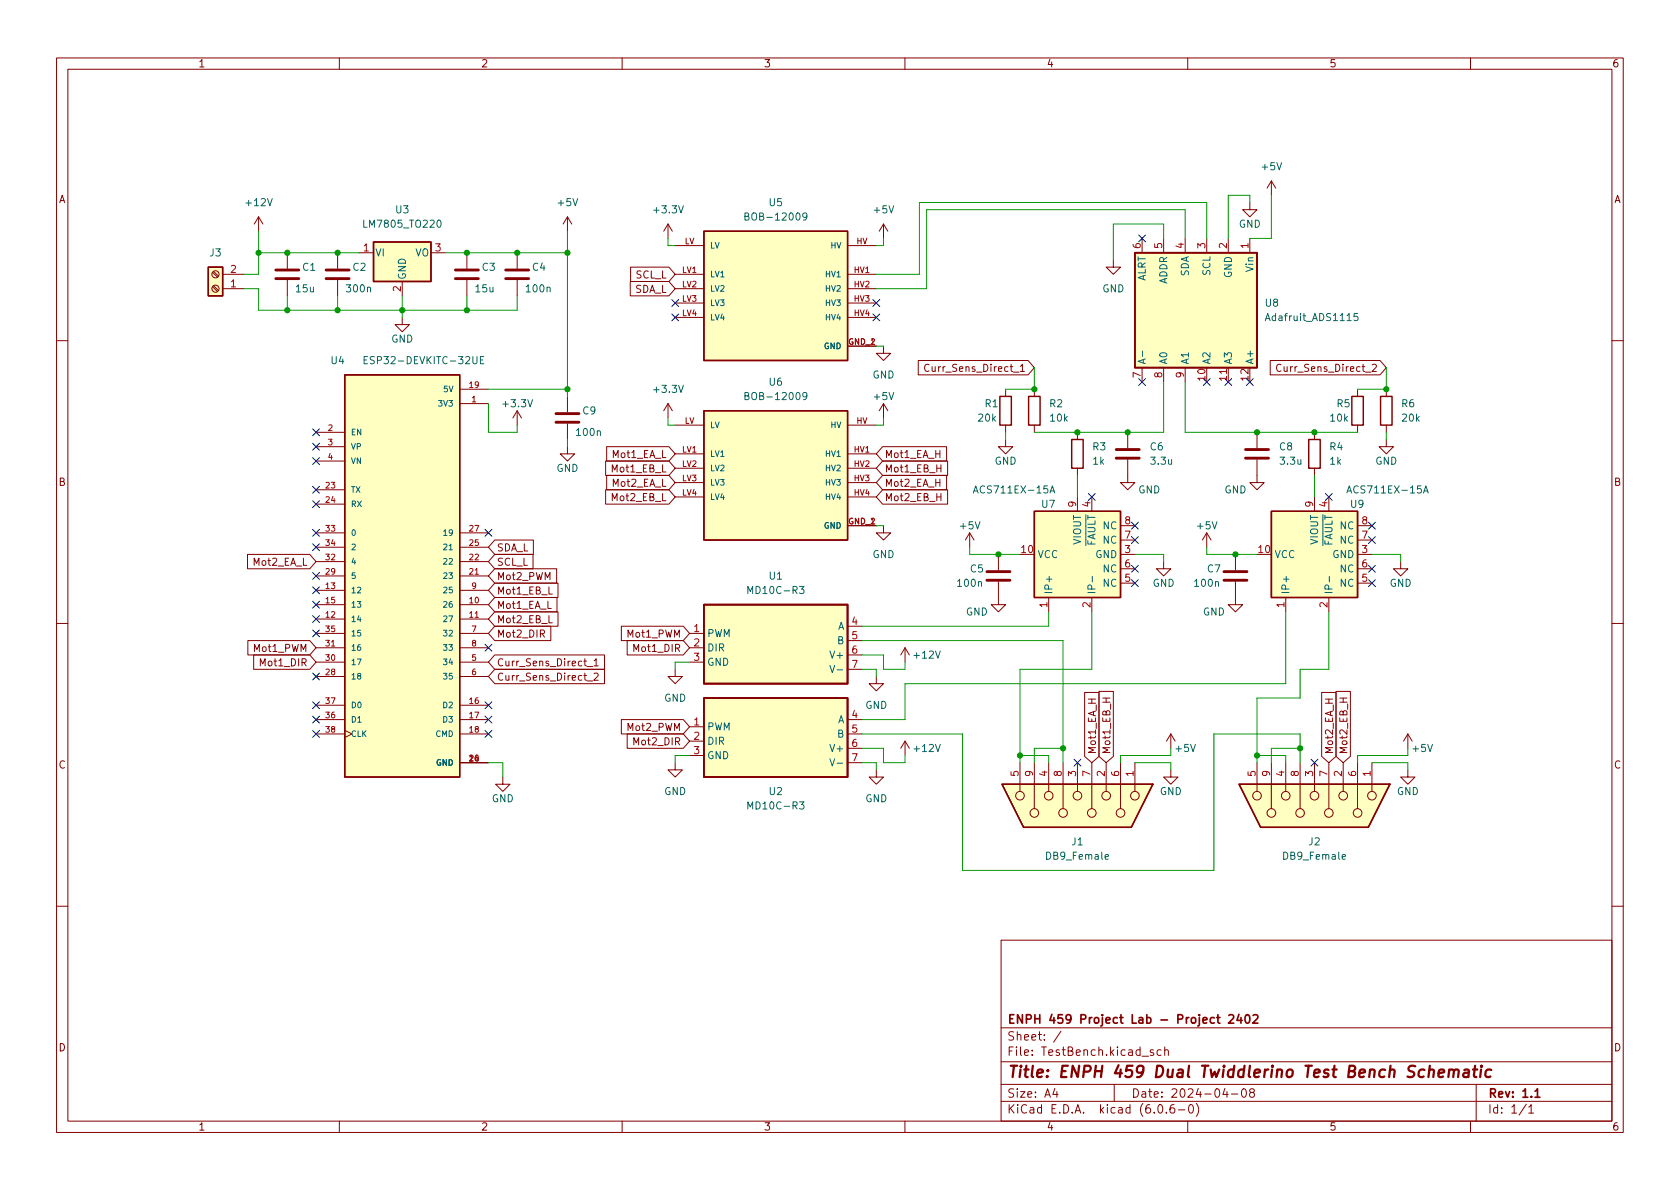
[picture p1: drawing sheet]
<svg xmlns="http://www.w3.org/2000/svg" width="297mm" height="210mm" viewBox="0 0 297 210" stroke-linecap="round" stroke-linejoin="round" font-family="sans-serif">
<g fill="none" stroke="#840000" stroke-width=".18">
<path d="M10 10.2h277v190.1h-277zM12 12.2h273v186.1h-273zM60 10.2v2M110 10.2v2M160 10.2v2M210 10.2v2M260 10.2v2M45.7 38.3l-.7 1.3M45.7 38.3v2.6M45.7 38.3l.8 1.3M100.3 38.3v2.6M100.3 38.3l-.7 1.3"/>
<path d="M100.3 38.3l.8 1.3M118.1 39.6v2.6M118.1 39.6l-.8 1.3M118.1 39.6l.8 1.3M156.2 39.6l-.8 1.3M156.2 39.6v2.6M156.2 39.6l.8 1.3M221 35.8v1.3h1.2l-1.2 1.2-1.3-1.2h1.3M224.8 32v2.5M224.8 32l-.8 1.3M224.8 32l.8 1.3M37.6 48.2l.9 .8"/>
<path d="M37.6 50.7l.9 .9M37.8 48l.8 .8M37.8 50.5l.8 .9M39.4 51h3.8M39.4 48.5h3.8M50.8 44.7v2.8M50.8 49.5v2.8M59.7 44.7v2.8M59.7 49.5v2.8M63.5 44.7h2.5M71.1 56.1v1.3h1.3l-1.3 1.3-1.3-1.3h1.3M71.1 49.8v2.5"/>
<path d="M76.2 44.7h2.5M82.5 44.7v2.8M82.5 49.5v2.8M91.4 44.7v2.8M91.4 49.5v2.8M111.4 49.8h6.9l1.1 1.2-1.1 1.3h-6.9zM111.5 47.2h6.8l1.1 1.3-1.1 1.3h-6.8zM119.4 51h5.1M119.4 48.5h5.1M119.4 43.4h5.1M119.4 53.6h5.1M119.4 56.1h5.1"/>
<path d="M149.9 51h5M149.9 48.5h5M149.9 43.4h5M149.9 53.6h5M149.9 56.1h5M196.8 46v1.2h1.3l-1.3 1.3-1.2-1.3h1.2M201.9 42.2v2.5M205.7 42.2v2.5M209.5 42.2v2.5M213.4 42.2v2.5M217.2 42.2v2.5M221 42.2v2.5"/>
<path d="M10 60.2h2M55.9 76.4h5.1M55.9 79h5.1M81.3 71.4h5.1M81.3 68.8h5.1M91.4 72.6l-.7 1.3M91.4 72.6v2.6M91.4 72.6l.8 1.3M100.3 79v1.3h1.3l-1.3 1.2-1.2-1.2h1.2M100.3 70.1v2.8M100.3 74.9v2.8M107.3 79h11l1.1 1.3-1.1 1.2h-11z"/>
<path d="M118.1 71.4l-.8 1.2M118.1 71.4v2.5M118.1 71.4l.8 1.2M119.4 75.2h5.1M149.9 75.2h5M149.9 61.2h5M156.1 79h11.3v2.5h-11.3l-1.2-1.2zM156.2 61.2v1.3h1.3l-1.3 1.2-1.3-1.2h1.3M156.2 71.4v2.5M156.2 71.4l-.8 1.2M156.2 71.4l.8 1.2M162.4 63.7h19.4l1.1 1.3-1.1 1.3h-19.4z"/>
<path d="M164.3 64.5a.6 .6 0 0 0-.9 .5 .6 .6 0 0 0 .6 .7l.3-.1M177.8 77.7v1.3h1.3l-1.3 1.3-1.3-1.3h1.3M177.8 68.8v1.3M177.8 75.2v1.2M180.4 65.7h.7M182.9 68.8v1.3M182.9 75.2v1.2M190.5 76.4v1.3M199.4 76.4v2.8M201.9 65v2.6M205.7 65v2.6M209.5 65v2.6"/>
<path d="M217.2 65v2.6M222.2 76.4v2.8M224.6 63.7h19.4l1.1 1.3-1.1 1.3h-19.4zM226.5 64.5a.6 .6 0 0 0-.8 .5 .6 .6 0 0 0 .5 .7l.3-.1M232.4 76.4v1.3M240 68.8v1.3M240 75.2v1.2M242.6 64.5l.5-.1 .3 .4-.8 .9h.8M245.1 77.7v1.3h1.3l-1.3 1.3-1.3-1.3h1.3M245.1 68.8v1.3M245.1 75.2v1.2M285 60.2h2"/>
<path d="M43.8 98h11l1.1 1.3-1.1 1.3h-11zM55.9 99.3h5.1M55.9 86.6h5.1M55.9 89.1h5.1M55.9 96.8h5.1M55.9 94.2h5.1M55.9 81.5h5.1M81.3 99.3h5.1M81.3 96.8h5.1M81.3 94.2h5.1M87.5 95.5h6.8v2.5h-6.8l-1.1-1.2zM87.5 98h6.7v2.6h-6.7l-1.1-1.3z"/>
<path d="M107.1 86.6h11.2l1.1 1.3-1.1 1.2h-11.2zM107.1 81.5h11.2l1.1 1.3-1.1 1.3h-11.2zM107.3 84.1h11l1.1 1.2-1.1 1.3h-11zM119.4 80.3h5.1M119.4 82.8h5.1M119.4 85.3h5.1M119.4 87.9h5.1M149.9 93h5M149.9 80.3h5M149.9 82.8h5M149.9 85.3h5M149.9 87.9h5"/>
<path d="M156.1 81.5h11.4v2.6h-11.4l-1.2-1.3zM156.1 84.1h11.3v2.5h-11.3l-1.2-1.3zM156.1 86.6h11.4v2.5h-11.4l-1.2-1.2zM156.2 93v1.2h1.3l-1.3 1.3-1.3-1.3h1.3M171.4 94.2l-.7 1.3M171.4 94.2v2.6M171.4 94.2l.8 1.3M176.5 98v2.8M190.5 82.8v1.3M190.5 87.9v2.5M193 87.9v2.5M198.1 93h2.6"/>
<path d="M198.1 98h2.6M198.1 95.5h2.6M199.4 81.3v4h1.3l-1.3 1.3-1.3-1.3h1.3M205.7 99.3v1.3h1.3l-1.3 1.2-1.2-1.2h1.2M213.4 94.2l-.8 1.3M213.4 94.2v2.6M213.4 94.2l.7 1.3M218.4 98v2.8M222.2 81.3v4h1.3l-1.3 1.3-1.2-1.3h1.2M232.4 82.8v1.3M232.4 87.9v2.5M234.9 87.9v2.5"/>
<path d="M240 93h2.6M240 98h2.6M240 95.5h2.6M247.6 99.3v1.3h1.3l-1.3 1.2-1.2-1.2h1.2M10 110.2h2M43.8 113.3h11l1.1 1.2-1.1 1.3h-11zM44.9 115.8h9.9l1.1 1.3-1.1 1.3h-9.9zM55.9 112h5.1M55.9 114.5h5.1M55.9 117.1h5.1M55.9 106.9h5.1M55.9 109.5h5.1"/>
<path d="M55.9 104.4h5.1M55.9 101.8h5.1M55.9 119.6h5.1M81.3 112h5.1M81.3 114.5h5.1M81.3 117.1h5.1M81.3 106.9h5.1M81.3 109.5h5.1M81.3 104.4h5.1M81.3 101.8h5.1M81.3 119.6h5.1M87.5 108.2h11.2v2.5h-11.2l-1.1-1.2z"/>
<path d="M87.5 100.6h10.9v2.5h-10.9l-1.1-1.3zM87.5 103.1h11.2v2.6h-11.2l-1.1-1.3zM87.5 105.7h11v2.5h-11l-1.1-1.3zM87.5 110.7h9.9v2.6h-9.9l-1.1-1.3zM87.5 118.4h19.4v2.5h-19.4l-1.1-1.3zM87.5 115.8h19.4v2.6h-19.4l-1.1-1.3zM97.1 108.9v1.2h.6M97.1 103.8v1.3h.6M103.8 117.9h1M105 119.1l.5-.1 .3 .4-.8 .9h.8M105 116.8l.4-.3v1.3M105 117.8h.8"/>
<path d="M109.9 110.7h10.9l1.1 1.3-1.1 1.3h-10.9zM110.9 113.3h9.9l1.1 1.2-1.1 1.3h-9.9zM119.4 118.4v1.2h1.2l-1.2 1.3-1.3-1.3h1.3M121.9 112h2.6M121.9 114.5h2.6M121.9 117.1h2.6M149.9 110.7h2.5M149.9 113.3h2.5M149.9 115.8h2.5M149.9 118.4h2.5M154.9 119.6v1.3h1.3l-1.3 1.3-1.2-1.3h1.2M160 114.5v2.6"/>
<path d="M160 114.5l-.7 1.3M160 114.5l.8 1.3M176.5 102.9v4h1.3l-1.3 1.3-1.2-1.3h1.2M185.4 105.7v2.5M193 105.7v2.5M198.1 103.1h2.6M198.1 100.6h2.6M218.4 102.9v4h1.3l-1.3 1.3-1.2-1.3h1.2M227.3 105.7v2.5M234.9 105.7v2.5M240 103.1h2.6M240 100.6h2.6"/>
<path d="M285 110.2h2M55.9 127.2h5.1M55.9 129.8h5.1M55.9 124.7h5.1M61 129.2l1.2 .6-1.2 .6M81.3 127.2h5.1M81.3 129.8h5.1M81.3 134.9h5.1M81.3 124.7h5.1M88.9 137.4v1.3h1.3l-1.3 1.2-1.3-1.2h1.3M103.8 120.4h1M109.9 127.2h10.9l1.1 1.3-1.1 1.3h-10.9z"/>
<path d="M110.9 129.8h9.9l1.1 1.3-1.1 1.2h-9.9zM119.4 134.9v1.2h1.2l-1.2 1.3-1.3-1.3h1.3M121.9 128.5h2.6M121.9 131.1h2.6M121.9 133.6h2.6M149.9 127.2h2.5M149.9 129.8h2.5M149.9 132.3h2.5M149.9 134.9h2.5M154.9 136.1v1.3h1.3l-1.3 1.3-1.2-1.3h1.2M160 131.1v2.5M160 131.1l-.7 1.2"/>
<path d="M160 131.1l.8 1.2M180.3 134.9v5M182.9 134.9v8.1M185.4 134.9v5M188 134.9v8.1M190.5 134.9v5M191.8 122.4h2.5v11.4l-1.3 1.1-1.2-1.1zM193 134.9v8.1M194.3 122.3h2.6v11.5l-1.3 1.1-1.3-1.1zM195.6 134.9v5M198.1 134.9v8.1M200.7 134.9v5"/>
<path d="M207 136.1v1.3h1.3l-1.3 1.3-1.3-1.3h1.3M207 129.8l-.8 1.3M207 129.8v2.5M207 129.8l.8 1.3M222.2 134.9v5M224.8 134.9v8.1M227.3 134.9v5M229.9 134.9v8.1M232.4 134.9v5M233.7 122.4h2.5v11.4l-1.3 1.1-1.2-1.1zM234.9 134.9v8.1M236.2 122.3h2.6v11.5l-1.3 1.1-1.3-1.1z"/>
<path d="M237.5 134.9v5M240 134.9v8.1M242.6 134.9v5M248.9 136.1v1.3h1.3l-1.3 1.3-1.3-1.3h1.3M248.9 129.8l-.7 1.3M248.9 129.8v2.5M248.9 129.8l.8 1.3M10 160.2h2M177 166.3h108v32h-108zM285 160.2h2M60 198.3v2M110 198.3v2"/>
<path d="M160 198.3v2M177 194.8h108M177 191.8h108M177 187.8h108M177 181.8h108M186.5 192.5l-.4 1h1M186.9 193v1M187.6 182.4l-1.3 1.9M197 191.8v3M201.9 186.8h1.2M203.9 185.7l-.3-.1-.2 .2v.3l.5 .1v.4h-.5M204.9 195.4l.2-.1a.81 .81 0 0 1 .6 .7 .81 .81 0 0 1-.3 .8h-.2a.81 .81 0 0 1-.6-.6 .81 .81 0 0 1 .3-.8z"/>
<path d="M205.3 185.7l-.4-.1-.3 .3v.4l.1 .3h.6M205.9 185.8l.2-.2 .4 .1 .1 .9M205.9 185.1v1.5M206.2 196.7v.1M207.6 195.3a.59 .59 0 0 0-.7 .7v.5l.1 .3h.4l.2-.1 .1-.5-.1-.2-.5-.1-.2 .3M208.4 196.3h1.1M210 198.3v2M210.4 195.4l.1-.1a.81 .81 0 0 1 .6 .7 .81 .81 0 0 1-.3 .8h-.2a.81 .81 0 0 1-.5-.6 .81 .81 0 0 1 .3-.8zM211.5 195.1a1.72 1.72 0 0 1 0 2.3M216.6 192.5l-.4 1h.9M216.9 193v1M217.7 193.5h1.2"/>
<path d="M219.7 192.6l.2-.1a.81 .81 0 0 1 .5 .7 .81 .81 0 0 1-.3 .8h-.1a.81 .81 0 0 1-.6-.6 .81 .81 0 0 1 .3-.8zM221.2 193.2l-.3-.3 .1-.2 .2-.2 .4 .1 .2 .2-.1 .2-.6 .2-.2 .3 .1 .4 .2 .1h.4l.2-.3-.1-.4-.2-.1M260 198.3v2M261 191.8v6.5M269.9 195.3l-1.3 1.9M270.3 195.8l.4-.5v1.5M270.3 196.8h.9"/>
<circle cx="38.1" cy="48.5" r=".63"/>
<circle cx="38.1" cy="51" r=".63"/>
<circle cx="180.3" cy="140.7" r=".76"/>
<circle cx="182.9" cy="143.8" r=".76"/>
<circle cx="185.4" cy="140.7" r=".76"/>
<circle cx="188" cy="143.8" r=".76"/>
<circle cx="190.5" cy="140.7" r=".76"/>
<circle cx="193" cy="143.8" r=".76"/>
<circle cx="195.6" cy="140.7" r=".76"/>
<circle cx="198.1" cy="143.8" r=".76"/>
<circle cx="200.7" cy="140.7" r=".76"/>
<circle cx="222.2" cy="140.7" r=".76"/>
<circle cx="224.8" cy="143.8" r=".76"/>
<circle cx="227.3" cy="140.7" r=".76"/>
<circle cx="229.9" cy="143.8" r=".76"/>
<circle cx="232.4" cy="140.7" r=".76"/>
<circle cx="234.9" cy="143.8" r=".76"/>
<circle cx="237.5" cy="140.7" r=".76"/>
<circle cx="240" cy="143.8" r=".76"/>
<circle cx="242.6" cy="140.7" r=".76"/>
</g>
<path d="M200.7 44.7h21.5v20.3h-21.5zM215.1 179.9h.6M215.3 179.4v1.3l.4 .2M217.3 179.6l.5-.2 .3 .2v.3l-.9 1h.9M219.1 179.4l-.4 1h.9M219.4 179.9v1M220.3 179.6l.2-.2a.81 .81 0 0 1 .6 .7 .81 .81 0 0 1-.3 .8h-.2a.81 .81 0 0 1-.3-1.3zM221.6 179.6l.5-.2 .2 .2 .1 .3-.9 1h.9M214.7 180l-.4-.1-.3 .3v.4l.1 .3h.6M271.4 193l.4-.5v1.5M271.4 194h.9" fill="none" stroke="#840000" stroke-width=".3"/>
<path d="M252.7 189.3a.49 .49 0 0 1 .8 .1l-.1 1.1M254.4 189.8l.9-.2v-.4l-.6-.1-.3 .3v1l.2 .1 .5-.1M256.2 189.3a.49 .49 0 0 1 .9 .1l-.2 1.1M256.3 189.1l-.2 1.4M257.1 189.4a.51 .51 0 0 1 .8-.2l-.1 1.3M258.9 189.2l.2-.1 .6 .1-.1 1.3M259.7 189.6l-.7 .1a.4 .4 0 0 0-.3 .3 .4 .4 0 0 0 .2 .5l.7-.1M260.4 189.1h.8M260.8 188.5l-.2 1.7 .1 .2 .3 .1M261.9 189.1l-.2 1.4M262 188.5l-.2 .1 .1 .1 .1-.1v-.1l-.1 .2M263.7 189.2a.66 .66 0 0 0-1 .3l-.1 .6 .2 .3 .1 .1 .6-.1" fill="none" stroke="#840000" stroke-width=".4"/>
<g fill="#ffffc2" stroke="#ffffc2" stroke-width=".18">
<path d="M124.5 106.9h25.4v14h-25.4z"/>
<path d="M124.5 123.4h25.4v14h-25.4z"/>
<path d="M36.8 47.2h2.6v5.1h-2.6z"/>
<path d="M124.5 72.6h25.4v22.9h-25.4z"/>
<path d="M66 42.8h10.2v7h-10.2z"/>
<path d="M124.5 40.9h25.4v22.8h-25.4z"/>
<path d="M182.9 90.4h15.2v15.3h-15.2z"/>
<path d="M219.1 138.7h26.6l-3.8 7.6h-19z"/>
<path d="M61 66.3h20.3v71.1h-20.3z"/>
<path d="M224.8 90.4h15.2v15.3h-15.2z"/>
<path d="M200.7 44.7h21.5v20.3h-21.5z"/>
<path d="M177.2 138.7h26.6l-3.8 7.6h-19z"/>
</g>
<path d="M124.5 106.9h25.4v14h-25.4zM124.5 123.4h25.4v14h-25.4z" fill="none" stroke="#840000" stroke-width=".32"/>
<g fill="none" stroke="#006464" stroke-width=".18">
<path d="M131.7 38.3l.6-.1 .1-.2-.1-.2-.6-.1v1.2h.5l.2-.1v-.3l-.3-.2M142.7 38.2l-.3 .2h-.3l-.2-.2 .2-.5h.3l.2 .1a.84 .84 0 0 1-.3 1.1h-.2M240 55.4h-.6v.6l.2-.1 .4 .1 .1 .2-.1 .4-.1 .1-.5-.1M64.4 63.7h.4M65 63.1h-.6v1.2h.6M84.9 63.7h.5M85.5 63.1h-.6v1.2h.6M131.7 70l.6-.1 .1-.1-.1-.3-.6-.1v1.3h.5l.2-.1v-.4l-.3-.2M142.7 69.9l-.3 .3-.3-.1-.2-.2 .2-.4 .3-.1 .2 .1a.84 .84 0 0 1-.3 1.2h-.2M202 62.1v.9M172.1 87.2l.4-1.3 .4 1.3M172.2 86.8h.6"/>
<path d="M185.6 87.2l.5-1.3 .4 1.3M185.8 86.8h.6M238.1 87.2l.5-1.3 .4 1.3M238.3 86.8h.6M251.7 87.2l.4-1.3 .4 1.3M251.8 86.8h.6M132.2 105v-1.3l.5 .9 .4-.9v1.3M141.4 103.7h.7l-.4 .5 .4 .1v.5l-.2 .2-.5-.2M146.7 117.7l.5 1.2 .4-1.2M148 118.4h1M193.1 101.9v1M235 101.9v1"/>
<path d="M146.7 134.2l.5 1.2 .4-1.2M148 135h1M132.2 143.1v-1.3l.5 .9 .4-.9v1.3M141.4 141.8h.7l-.4 .5 .4 .1v.5l-.2 .2-.5-.2"/>
</g>
<g fill="none" stroke="#840000" stroke-width=".25">
<path d="M36.8 47.2h2.6v5.1h-2.6zM66 42.8h10.2v7h-10.2zM124.5 40.9h25.4v22.8h-25.4zM61 66.3h20.3v71.1h-20.3zM124.5 72.6h25.4v22.9h-25.4zM176.8 70.1h2v5.1h-2zM181.9 70.1h2v5.1h-2zM189.5 77.7h2v5.1h-2zM231.4 77.7h2v5.1h-2zM239 70.1h2v5.1h-2zM244.1 70.1h2v5.1h-2zM182.9 90.4h15.2v15.3h-15.2z"/>
<path d="M224.8 90.4h15.2v15.3h-15.2zM177.2 138.7h26.6l-3.8 7.6h-19zM219.1 138.7h26.6l-3.8 7.6h-19z"/>
</g>
<g fill="none" stroke="#840000" stroke-width=".51">
<path d="M48.8 49.3h4M48.8 47.7h4M57.7 49.3h4M57.7 47.7h4M80.5 49.3h4.1M80.5 47.7h4.1M89.4 49.3h4.1M89.4 47.7h4.1M98.3 74.7h4.1M98.3 73.1h4.1M197.4 79.5h4M220.2 79.5h4.1"/>
<path d="M197.4 81h4M220.2 81h4.1M174.5 101.1h4.1M174.5 102.6h4.1M216.4 101.1h4.1M216.4 102.6h4.1"/>
</g>
<g fill="none" stroke="#009600" stroke-width=".18">
<path d="M221 35.8v-1.3h-3.8v7.7M224.8 34.5v7.7h-3.8M43.2 51h2.5v3.9h45.7v-2.6M45.7 40.9v7.6h-2.5M45.7 44.7h17.8M50.8 52.3v2.6M59.7 52.3v2.6M71.1 52.3v3.8M78.7 44.7h21.6M82.5 52.3v2.6M100.3 40.9v29.2M118.1 42.2v1.2h1.3"/>
<path d="M156.2 42.2v1.2h-1.3M205.7 42.2v-2.6h-8.9v6.4M209.5 42.2v-5.1h-45.7v13.9h-8.9M213.4 42.2v-6.4h-50.8v12.7h-7.7M86.4 71.4v5h5v-1.2M86.4 68.8h13.9M100.3 77.7v1.3M118.1 73.9v1.3h1.3M154.9 61.2h1.3M156.2 73.9v1.3h-1.3M177.8 76.4v1.3M182.9 65v3.8h-5.1"/>
<path d="M205.7 67.6v8.8h-22.8M209.5 67.6v8.8h30.5M245.1 65v3.8h-5.1M245.1 76.4v1.3M154.9 93h1.3M171.4 96.8v1.2h8.9M190.5 84.1v3.8M200.7 98h5v1.3M213.4 96.8v1.2h8.8M232.4 84.1v3.8M242.6 98h5v1.3M121.9 117.1h-2.5v1.3"/>
<path d="M152.4 113.3h35.6v21.6M152.4 115.8h3.8v2.6h3.8v-1.3M152.4 118.4h2.5v1.2M185.4 108.2v2.5h-33M193 108.2v10.2h-12.7v16.5M227.3 108.2v12.7h-67.3v6.3h-7.6M234.9 108.2v10.2h-5v5h-7.7v11.5M86.4 134.9h2.5v2.5M121.9 133.6h-2.5v1.3M152.4 132.3h3.8v2.6h3.8v-1.3M152.4 129.8h17.8v24.1h44.4v-24.1h15.3v5.1M152.4 134.9h2.5v1.2"/>
<path d="M180.3 133.6h5.1v1.3M188 132.3h-5.1v2.6M200.7 134.9h6.3v1.2M207 132.3v1.3h-8.9v1.3M222.2 133.6h5.1v1.3M229.9 132.3h-5.1v2.6M242.6 134.9h6.3v1.2M248.9 132.3v1.3h-8.9v1.3"/>
</g>
<g fill="none" stroke="#000084" stroke-width=".18">
<path d="M118.8 55.5l1.2 1.2M118.8 53l1.2 1.2M120 55.5l-1.2 1.2M120 53l-1.2 1.2M154.3 55.5l1.2 1.2M154.3 53l1.2 1.2M155.5 55.5l-1.2 1.2M155.5 53l-1.2 1.2M201.3 41.5l1.2 1.3M202.5 41.5l-1.2 1.3M55.3 75.8l1.2 1.3M55.3 78.4l1.2 1.2"/>
<path d="M56.5 75.8l-1.2 1.3M56.5 78.4l-1.2 1.2M201.3 66.9l1.2 1.3M202.5 66.9l-1.2 1.3M212.8 66.9l1.2 1.3M214 66.9l-1.2 1.3M216.6 66.9l1.2 1.3M217.8 66.9l-1.2 1.3M220.4 66.9l1.2 1.3M221.6 66.9l-1.2 1.3M55.3 86l1.2 1.2M55.3 80.9l1.2 1.2"/>
<path d="M55.3 88.5l1.2 1.3M55.3 96.2l1.2 1.2M55.3 93.6l1.2 1.2M56.5 86l-1.2 1.2M56.5 80.9l-1.2 1.2M56.5 88.5l-1.2 1.3M56.5 96.2l-1.2 1.2M56.5 93.6l-1.2 1.2M85.8 93.6l1.2 1.2M87 93.6l-1.2 1.2M192.4 87.3l1.2 1.2M193.6 87.3l-1.2 1.2"/>
<path d="M200.1 100l1.2 1.2M200.1 92.3l1.2 1.3M200.1 94.9l1.2 1.2M201.3 100l-1.2 1.2M201.3 92.3l-1.2 1.3M201.3 94.9l-1.2 1.2M234.3 87.3l1.3 1.2M235.6 87.3l-1.3 1.2M242 100l1.2 1.2M242 94.9l1.2 1.2M242 92.3l1.2 1.3M243.2 100l-1.2 1.2"/>
<path d="M243.2 94.9l-1.2 1.2M243.2 92.3l-1.2 1.3M55.3 119l1.2 1.2M55.3 111.4l1.2 1.2M55.3 108.9l1.2 1.2M55.3 106.3l1.2 1.2M55.3 101.2l1.2 1.3M55.3 103.8l1.2 1.2M56.5 119l-1.2 1.2M56.5 111.4l-1.2 1.2M56.5 108.9l-1.2 1.2M56.5 106.3l-1.2 1.2"/>
<path d="M56.5 101.2l-1.2 1.3M56.5 103.8l-1.2 1.2M85.8 113.9l1.2 1.3M87 113.9l-1.2 1.3M200.1 102.5l1.2 1.2M201.3 102.5l-1.2 1.2M242 102.5l1.2 1.2M243.2 102.5l-1.2 1.2M55.3 129.2l1.2 1.2M55.3 124.1l1.2 1.2M55.3 126.6l1.2 1.3M56.5 124.1l-1.2 1.2"/>
<path d="M56.5 129.2l-1.2 1.2M56.5 126.6l-1.2 1.3M85.8 126.6l1.2 1.3M85.8 124.1l1.2 1.2M85.8 129.2l1.2 1.2M87 126.6l-1.2 1.3M87 124.1l-1.2 1.2M87 129.2l-1.2 1.2M189.9 134.3l1.2 1.2M191.1 134.3l-1.2 1.2M231.8 134.3l1.2 1.2M233 134.3l-1.2 1.2"/>
</g>
<g fill="#009600" stroke="#009600" stroke-width=".18">
<circle cx="59.7" cy="44.7" r=".46"/>
<circle cx="50.8" cy="54.9" r=".46"/>
<circle cx="59.7" cy="54.9" r=".46"/>
<circle cx="45.7" cy="44.7" r=".46"/>
<circle cx="50.8" cy="44.7" r=".46"/>
<circle cx="222.2" cy="133.6" r=".46"/>
<circle cx="176.5" cy="98" r=".46"/>
<circle cx="180.3" cy="133.6" r=".46"/>
<circle cx="232.4" cy="76.4" r=".46"/>
<circle cx="222.2" cy="76.4" r=".46"/>
<circle cx="199.4" cy="76.4" r=".46"/>
<circle cx="245.1" cy="68.8" r=".46"/>
<circle cx="218.4" cy="98" r=".46"/>
<circle cx="229.9" cy="132.3" r=".46"/>
<circle cx="188" cy="132.3" r=".46"/>
<circle cx="190.5" cy="76.4" r=".46"/>
<circle cx="182.9" cy="68.8" r=".46"/>
<circle cx="71.1" cy="54.9" r=".46"/>
<circle cx="82.5" cy="54.9" r=".46"/>
<circle cx="100.3" cy="44.7" r=".46"/>
<circle cx="91.4" cy="44.7" r=".46"/>
<circle cx="82.5" cy="44.7" r=".46"/>
<circle cx="100.3" cy="68.8" r=".46"/>
</g>
<text font-size="2.8" fill="#840000" x="178" y="190.6">Title: ENPH 459 Dual Twiddlerino Test Bench Schematic</text>
<g font-size="2.1" fill="#840000">
<text x="178" y="184">Sheet: /</text>
<text x="178" y="181">ENPH 459 Project Lab - Project 2402</text>
<text x="178" y="186.7">File: TestBench.kicad_sch</text>
<text x="178" y="196.9">KiCad E.D.A. kicad (6.0.6-0)</text>
<text x="178" y="194.1">Size: A4</text>
<text x="200" y="194.1">Date: 2024-04-08</text>
<text x="263" y="194.1">Rev: 1.1</text>
<text x="263" y="196.9">Id: 1/1</text>
</g>
<g font-size="1.8" fill="#840000">
<text x="35" y="11.9">1</text>
<text x="85" y="11.9">2</text>
<text x="135" y="11.9">3</text>
<text x="185" y="11.9">4</text>
<text x="235" y="11.9">5</text>
<text x="285" y="11.9">6</text>
<text x="10.3" y="35.9">A</text>
<text x="285.3" y="35.9">A</text>
<text x="112.2" y="51.8">SDA_L</text>
<text x="112.3" y="49.2">SCL_L</text>
<text x="164.5" y="65.7">Curr_Sens_Direct_1</text>
<text x="226.8" y="65.7">Curr_Sens_Direct_2</text>
<text x="108.3" y="81">Mot1_EA_L</text>
<text x="108.3" y="83.5">Mot1_EB_L</text>
<text x="156.4" y="83.5">Mot1_EB_H</text>
<text x="156.4" y="81">Mot1_EA_H</text>
<text x="10.3" y="85.9">B</text>
<text x="108.3" y="88.6">Mot2_EB_L</text>
<text x="108.3" y="86.1">Mot2_EA_L</text>
<text x="156.4" y="86.1">Mot2_EA_H</text>
<text x="156.4" y="88.6">Mot2_EB_H</text>
<text x="285.3" y="85.9">B</text>
<text x="44.8" y="100">Mot2_EA_L</text>
<text x="87.8" y="97.5">SDA_L</text>
<text x="87.8" y="100">SCL_L</text>
<text x="87.8" y="102.6">Mot2_PWM</text>
<text x="87.8" y="105.1">Mot1_EB_L</text>
<text x="87.8" y="107.7">Mot1_EA_L</text>
<text x="87.8" y="110.2">Mot2_EB_L</text>
<text x="87.8" y="112.7">Mot2_DIR</text>
<text x="111.1" y="112.7">Mot1_PWM</text>
<text x="45" y="115.3">Mot1_PWM</text>
<text x="46.3" y="117.8">Mot1_DIR</text>
<text x="87.8" y="117.8">Curr_Sens_Direct_1</text>
<text x="112.3" y="115.3">Mot1_DIR</text>
<text x="87.8" y="120.4">Curr_Sens_Direct_2</text>
<text x="111.1" y="129.2">Mot2_PWM</text>
<text x="112.3" y="131.8">Mot2_DIR</text>
<text x="10.3" y="135.9">C</text>
<text x="193.8" y="133.4" transform="rotate(-90 193.8 133.4)">Mot1_EA_H</text>
<text x="196.3" y="133.4" transform="rotate(-90 196.3 133.4)">Mot1_EB_H</text>
<text x="235.7" y="133.4" transform="rotate(-90 235.7 133.4)">Mot2_EA_H</text>
<text x="238.2" y="133.4" transform="rotate(-90 238.2 133.4)">Mot2_EB_H</text>
<text x="285.3" y="135.9">C</text>
<text x="10.3" y="185.9">D</text>
<text x="285.3" y="185.9">D</text>
<text x="35" y="199.9">1</text>
<text x="85" y="199.9">2</text>
<text x="135" y="199.9">3</text>
<text x="185" y="199.9">4</text>
<text x="235" y="199.9">5</text>
<text x="285" y="199.9">6</text>
</g>
<g font-size="1.8" fill="#006464">
<text x="223.2" y="30.1">+5V</text>
<text x="43.6" y="36.4">+12V</text>
<text x="64.7" y="40.3">LM7805_TO220</text>
<text x="70" y="37.7">U3</text>
<text x="98.7" y="36.4">+5V</text>
<text x="115.8" y="37.7">+3.3V</text>
<text x="132.4" y="39">BOB-12009</text>
<text x="136" y="36.4">U5</text>
<text x="154.6" y="37.7">+5V</text>
<text x="219" y="40.3">GND</text>
<text x="37.1" y="45.3">J3</text>
<text x="53.5" y="47.9">C1</text>
<text x="62.4" y="47.9">C2</text>
<text x="66.3" y="45.3">VI</text>
<text x="73.4" y="45.3">VO</text>
<text x="85.3" y="47.9">C3</text>
<text x="94.2" y="47.9">C4</text>
<text x="221.6" y="48" transform="rotate(-90 221.6 48)">Vin</text>
<text x="52.4" y="51.7">15u</text>
<text x="61.4" y="51.7">300n</text>
<text x="71.8" y="49.5" transform="rotate(-90 71.8 49.5)">GND</text>
<text x="84.2" y="51.7">15u</text>
<text x="93.2" y="51.7">100n</text>
<text x="194.9" y="51.7">GND</text>
<text x="202.6" y="49.9" transform="rotate(-90 202.6 49.9)">ALRT</text>
<text x="206.4" y="50.3" transform="rotate(-90 206.4 50.3)">ADDR</text>
<text x="210.2" y="48.9" transform="rotate(-90 210.2 48.9)">SDA</text>
<text x="214" y="48.7" transform="rotate(-90 214 48.7)">SCL</text>
<text x="217.8" y="49.1" transform="rotate(-90 217.8 49.1)">GND</text>
<text x="223.7" y="54.2">U8</text>
<text x="224.3" y="56.8">Adafruit_ADS1115</text>
<text x="58.6" y="64.4">U4</text>
<text x="65.5" y="64.4">ESP32-DEVKITC-32UE</text>
<text x="69.2" y="60.6">GND</text>
<text x="202.6" y="64.5" transform="rotate(-90 202.6 64.5)">A-</text>
<text x="206.4" y="64.5" transform="rotate(-90 206.4 64.5)">A0</text>
<text x="210.2" y="64.5" transform="rotate(-90 210.2 64.5)">A1</text>
<text x="214" y="64.5" transform="rotate(-90 214 64.5)">A2</text>
<text x="217.8" y="64.5" transform="rotate(-90 217.8 64.5)">A3</text>
<text x="221.6" y="64.5" transform="rotate(-90 221.6 64.5)">A+</text>
<text x="115.8" y="69.5">+3.3V</text>
<text x="132.4" y="70.7">BOB-12009</text>
<text x="136" y="68.2">U6</text>
<text x="154.2" y="66.9">GND</text>
<text x="154.6" y="70.7">+5V</text>
<text x="89.1" y="72">+3.3V</text>
<text x="102.1" y="77.1">100n</text>
<text x="103.1" y="73.3">C9</text>
<text x="173" y="74.5">20k</text>
<text x="174.2" y="72">R1</text>
<text x="185.6" y="72">R2</text>
<text x="185.7" y="74.5">10k</text>
<text x="235.3" y="74.5">10k</text>
<text x="236.4" y="72">R5</text>
<text x="247.8" y="72">R6</text>
<text x="248" y="74.5">20k</text>
<text x="98.4" y="83.4">GND</text>
<text x="175.8" y="82.2">GND</text>
<text x="193.2" y="79.6">R3</text>
<text x="193.3" y="82.2">1k</text>
<text x="203.4" y="79.6">C6</text>
<text x="203.6" y="82.2">3.3u</text>
<text x="226.2" y="79.6">C8</text>
<text x="226.5" y="82.2">3.3u</text>
<text x="235.1" y="79.6">R4</text>
<text x="235.2" y="82.2">1k</text>
<text x="243.1" y="82.2">GND</text>
<text x="172.9" y="87.2">ACS711EX-15A</text>
<text x="184.2" y="89.8">U7</text>
<text x="201.2" y="87.2">GND</text>
<text x="216.5" y="87.2">GND</text>
<text x="238.8" y="89.8">U9</text>
<text x="238.9" y="87.2">ACS711EX-15A</text>
<text x="169.9" y="93.6">+5V</text>
<text x="195.1" y="93.6">NC</text>
<text x="211.8" y="93.6">+5V</text>
<text x="237" y="93.6">NC</text>
<text x="154.2" y="98.7">GND</text>
<text x="171.6" y="101.2">C5</text>
<text x="183.4" y="98.7">VCC</text>
<text x="191.1" y="96.3" transform="rotate(-90 191.1 96.3)">VIOUT</text>
<text x="193.7" y="98.1" transform="rotate(-90 193.7 98.1)">~{FAULT}</text>
<text x="193.7" y="98.7">GND</text>
<text x="195.1" y="101.2">NC</text>
<text x="195.1" y="96.1">NC</text>
<text x="213.5" y="101.2">C7</text>
<text x="225.3" y="98.7">VCC</text>
<text x="233" y="96.3" transform="rotate(-90 233 96.3)">VIOUT</text>
<text x="235.6" y="98.1" transform="rotate(-90 235.6 98.1)">~{FAULT}</text>
<text x="235.6" y="98.7">GND</text>
<text x="237" y="101.2">NC</text>
<text x="237" y="96.1">NC</text>
<text x="132.7" y="105">MD10C-R3</text>
<text x="136" y="102.5">U1</text>
<text x="169.4" y="103.8">100n</text>
<text x="186.1" y="105.2" transform="rotate(-90 186.1 105.2)">IP+</text>
<text x="193.7" y="105.2" transform="rotate(-90 193.7 105.2)">IP-</text>
<text x="195.1" y="103.8">NC</text>
<text x="203.8" y="103.8">GND</text>
<text x="211.3" y="103.8">100n</text>
<text x="228" y="105.2" transform="rotate(-90 228 105.2)">IP+</text>
<text x="235.6" y="105.2" transform="rotate(-90 235.6 105.2)">IP-</text>
<text x="237" y="103.8">NC</text>
<text x="245.7" y="103.8">GND</text>
<text x="125" y="112.6">PWM</text>
<text x="148.1" y="111.4">A</text>
<text x="148.1" y="113.9">B</text>
<text x="170.8" y="108.8">GND</text>
<text x="212.7" y="108.8">GND</text>
<text x="125" y="115.2">DIR</text>
<text x="125" y="117.7">GND</text>
<text x="147.1" y="116.5">V+</text>
<text x="161.7" y="116.5">+12V</text>
<text x="117.4" y="124.1">GND</text>
<text x="153" y="125.3">GND</text>
<text x="125" y="129.2">PWM</text>
<text x="125" y="131.7">DIR</text>
<text x="148.1" y="127.9">A</text>
<text x="148.1" y="130.4">B</text>
<text x="125" y="134.2">GND</text>
<text x="147.1" y="133">V+</text>
<text x="161.7" y="133">+12V</text>
<text x="208" y="133">+5V</text>
<text x="249.9" y="133">+5V</text>
<text x="86.9" y="141.9">GND</text>
<text x="117.4" y="140.6">GND</text>
<text x="132.7" y="143.1">MD10C-R3</text>
<text x="136" y="140.6">U2</text>
<text x="153" y="141.9">GND</text>
<text x="205" y="140.6">GND</text>
<text x="247" y="140.6">GND</text>
<text x="189.5" y="149.5">J1</text>
<text x="231.4" y="149.5">J2</text>
<text x="185.2" y="152">DB9_Female</text>
<text x="227.1" y="152">DB9_Female</text>
</g>
<g font-size="1.8" fill="#a90000">
<text x="64.3" y="44.4">1</text>
<text x="77" y="44.4">3</text>
<text x="201.7" y="43.9" transform="rotate(-90 201.7 43.9)">6</text>
<text x="205.5" y="43.9" transform="rotate(-90 205.5 43.9)">5</text>
<text x="209.3" y="43.9" transform="rotate(-90 209.3 43.9)">4</text>
<text x="213.1" y="43.9" transform="rotate(-90 213.1 43.9)">3</text>
<text x="216.9" y="43.9" transform="rotate(-90 216.9 43.9)">2</text>
<text x="220.7" y="43.9" transform="rotate(-90 220.7 43.9)">1</text>
<text x="40.8" y="50.8">1</text>
<text x="40.8" y="48.3">2</text>
<text x="70.9" y="51.5" transform="rotate(-90 70.9 51.5)">2</text>
<text x="201.7" y="66.8" transform="rotate(-90 201.7 66.8)">7</text>
<text x="205.5" y="66.8" transform="rotate(-90 205.5 66.8)">8</text>
<text x="209.3" y="66.8" transform="rotate(-90 209.3 66.8)">9</text>
<text x="213.1" y="67.3" transform="rotate(-90 213.1 67.3)">10</text>
<text x="216.9" y="67.3" transform="rotate(-90 216.9 67.3)">11</text>
<text x="220.7" y="67.3" transform="rotate(-90 220.7 67.3)">12</text>
<text x="190.2" y="89.6" transform="rotate(-90 190.2 89.6)">9</text>
<text x="192.8" y="89.6" transform="rotate(-90 192.8 89.6)">4</text>
<text x="232.2" y="89.6" transform="rotate(-90 232.2 89.6)">9</text>
<text x="234.7" y="89.6" transform="rotate(-90 234.7 89.6)">4</text>
<text x="198.9" y="95.2">7</text>
<text x="198.9" y="92.7">8</text>
<text x="240.8" y="95.2">7</text>
<text x="240.8" y="92.7">8</text>
<text x="180.6" y="97.8">10</text>
<text x="198.9" y="97.8">3</text>
<text x="198.9" y="100.3">6</text>
<text x="222.5" y="97.8">10</text>
<text x="240.8" y="97.8">3</text>
<text x="240.8" y="100.3">6</text>
<text x="185.2" y="107.4" transform="rotate(-90 185.2 107.4)">1</text>
<text x="192.8" y="107.4" transform="rotate(-90 192.8 107.4)">2</text>
<text x="198.9" y="102.9">5</text>
<text x="227.1" y="107.4" transform="rotate(-90 227.1 107.4)">1</text>
<text x="234.7" y="107.4" transform="rotate(-90 234.7 107.4)">2</text>
<text x="240.8" y="102.9">5</text>
<text x="122.7" y="111.8">1</text>
<text x="150.6" y="110.5">4</text>
<text x="150.6" y="113">5</text>
<text x="122.7" y="114.3">2</text>
<text x="122.7" y="116.8">3</text>
<text x="150.6" y="115.6">6</text>
<text x="150.6" y="118.1">7</text>
<text x="122.7" y="128.3">1</text>
<text x="122.7" y="130.8">2</text>
<text x="150.6" y="127">4</text>
<text x="150.6" y="129.5">5</text>
<text x="122.7" y="133.3">3</text>
<text x="150.6" y="132.1">6</text>
<text x="150.6" y="134.6">7</text>
<text x="180.1" y="137.3" transform="rotate(-90 180.1 137.3)">5</text>
<text x="182.6" y="137.3" transform="rotate(-90 182.6 137.3)">9</text>
<text x="185.2" y="137.3" transform="rotate(-90 185.2 137.3)">4</text>
<text x="187.7" y="137.3" transform="rotate(-90 187.7 137.3)">8</text>
<text x="190.2" y="137.3" transform="rotate(-90 190.2 137.3)">3</text>
<text x="192.8" y="137.3" transform="rotate(-90 192.8 137.3)">7</text>
<text x="195.3" y="137.3" transform="rotate(-90 195.3 137.3)">2</text>
<text x="197.9" y="137.3" transform="rotate(-90 197.9 137.3)">6</text>
<text x="200.4" y="137.3" transform="rotate(-90 200.4 137.3)">1</text>
<text x="222" y="137.3" transform="rotate(-90 222 137.3)">5</text>
<text x="224.5" y="137.3" transform="rotate(-90 224.5 137.3)">9</text>
<text x="227.1" y="137.3" transform="rotate(-90 227.1 137.3)">4</text>
<text x="229.6" y="137.3" transform="rotate(-90 229.6 137.3)">8</text>
<text x="232.2" y="137.3" transform="rotate(-90 232.2 137.3)">3</text>
<text x="234.7" y="137.3" transform="rotate(-90 234.7 137.3)">7</text>
<text x="237.2" y="137.3" transform="rotate(-90 237.2 137.3)">2</text>
<text x="239.8" y="137.3" transform="rotate(-90 239.8 137.3)">6</text>
<text x="242.3" y="137.3" transform="rotate(-90 242.3 137.3)">1</text>
</g>
<g font-size="1.4" fill="#a90000">
<text x="121" y="43.2">LV</text>
<text x="151.4" y="43.2">HV</text>
<text x="120.6" y="48.3">LV1</text>
<text x="120.6" y="50.8">LV2</text>
<text x="120.6" y="53.3">LV3</text>
<text x="151" y="48.3">HV1</text>
<text x="151" y="50.8">HV2</text>
<text x="151" y="53.3">HV3</text>
<text x="120.6" y="55.9">LV4</text>
<text x="151" y="55.9">HV4</text>
<text x="150" y="61">GND_1</text>
<text x="154" y="61">2</text>
<text x="83" y="68.6">19</text>
<text x="83.4" y="71.1">1</text>
<text x="58" y="76.2">2</text>
<text x="121" y="74.9">LV</text>
<text x="151.4" y="74.9">HV</text>
<text x="58" y="78.7">3</text>
<text x="58" y="81.3">4</text>
<text x="120.6" y="80">LV1</text>
<text x="120.6" y="82.5">LV2</text>
<text x="151" y="80">HV1</text>
<text x="151" y="82.5">HV2</text>
<text x="57.6" y="86.4">23</text>
<text x="57.6" y="88.9">24</text>
<text x="120.6" y="85.1">LV3</text>
<text x="120.6" y="87.6">LV4</text>
<text x="151" y="85.1">HV3</text>
<text x="151" y="87.6">HV4</text>
<text x="57.6" y="94">33</text>
<text x="83" y="94">27</text>
<text x="150" y="92.7">GND_1</text>
<text x="154" y="92.7">2</text>
<text x="57.6" y="101.6">29</text>
<text x="57.6" y="99.1">32</text>
<text x="57.6" y="96.5">34</text>
<text x="83" y="101.6">21</text>
<text x="83" y="99.1">22</text>
<text x="83" y="96.5">25</text>
<text x="57.6" y="104.1">13</text>
<text x="57.6" y="106.7">15</text>
<text x="83" y="106.7">10</text>
<text x="83.4" y="104.1">9</text>
<text x="57.6" y="109.2">12</text>
<text x="57.6" y="111.8">35</text>
<text x="83" y="109.2">11</text>
<text x="83.4" y="111.8">7</text>
<text x="57.6" y="119.4">28</text>
<text x="57.6" y="116.8">30</text>
<text x="57.6" y="114.3">31</text>
<text x="83.4" y="116.8">5</text>
<text x="83.4" y="119.4">6</text>
<text x="83.4" y="114.3">8</text>
<text x="57.6" y="124.5">37</text>
<text x="83" y="124.5">16</text>
<text x="57.6" y="127">36</text>
<text x="57.6" y="129.5">38</text>
<text x="83" y="127">17</text>
<text x="83" y="129.5">18</text>
<text x="83" y="134.6">14</text>
</g>
<g font-size="1.4" fill="#006464">
<text x="125.5" y="43.9">LV</text>
<text x="146.9" y="43.9">HV</text>
<text x="125.5" y="49">LV1</text>
<text x="125.5" y="51.6">LV2</text>
<text x="146.1" y="49">HV1</text>
<text x="146.1" y="51.6">HV2</text>
<text x="125.5" y="54.1">LV3</text>
<text x="125.5" y="56.6">LV4</text>
<text x="146.1" y="54.1">HV3</text>
<text x="146.1" y="56.6">HV4</text>
<text x="145.7" y="61.7">GND</text>
<text x="77.7" y="71.9">3V3</text>
<text x="78.5" y="69.3">5V</text>
<text x="62" y="77">EN</text>
<text x="125.5" y="75.7">LV</text>
<text x="146.9" y="75.7">HV</text>
<text x="62" y="79.5">VP</text>
<text x="62" y="82">VN</text>
<text x="125.5" y="80.8">LV1</text>
<text x="125.5" y="83.3">LV2</text>
<text x="146.1" y="80.8">HV1</text>
<text x="146.1" y="83.3">HV2</text>
<text x="62" y="87.1">TX</text>
<text x="62" y="89.7">RX</text>
<text x="125.5" y="85.8">LV3</text>
<text x="125.5" y="88.4">LV4</text>
<text x="146.1" y="85.8">HV3</text>
<text x="146.1" y="88.4">HV4</text>
<text x="62" y="94.7">0</text>
<text x="78.7" y="94.7">19</text>
<text x="145.7" y="93.5">GND</text>
<text x="62" y="99.8">4</text>
<text x="62" y="97.3">2</text>
<text x="78.7" y="99.8">22</text>
<text x="78.7" y="97.3">21</text>
<text x="62" y="104.9">12</text>
<text x="62" y="107.4">13</text>
<text x="62" y="102.4">5</text>
<text x="78.7" y="107.4">26</text>
<text x="78.7" y="102.4">23</text>
<text x="78.7" y="104.9">25</text>
<text x="62" y="110">14</text>
<text x="62" y="112.5">15</text>
<text x="78.7" y="110">27</text>
<text x="78.7" y="112.5">32</text>
<text x="62" y="117.6">17</text>
<text x="62" y="115.1">16</text>
<text x="78.7" y="117.6">34</text>
<text x="78.7" y="115.1">33</text>
<text x="62" y="120.1">18</text>
<text x="62" y="125.2">D0</text>
<text x="78.5" y="125.2">D2</text>
<text x="78.7" y="120.1">35</text>
<text x="62" y="127.8">D1</text>
<text x="62" y="130.3">CLK</text>
<text x="77" y="130.3">CMD</text>
<text x="78.5" y="127.8">D3</text>
<text x="77.1" y="135.4">GND</text>
</g>
</svg>
